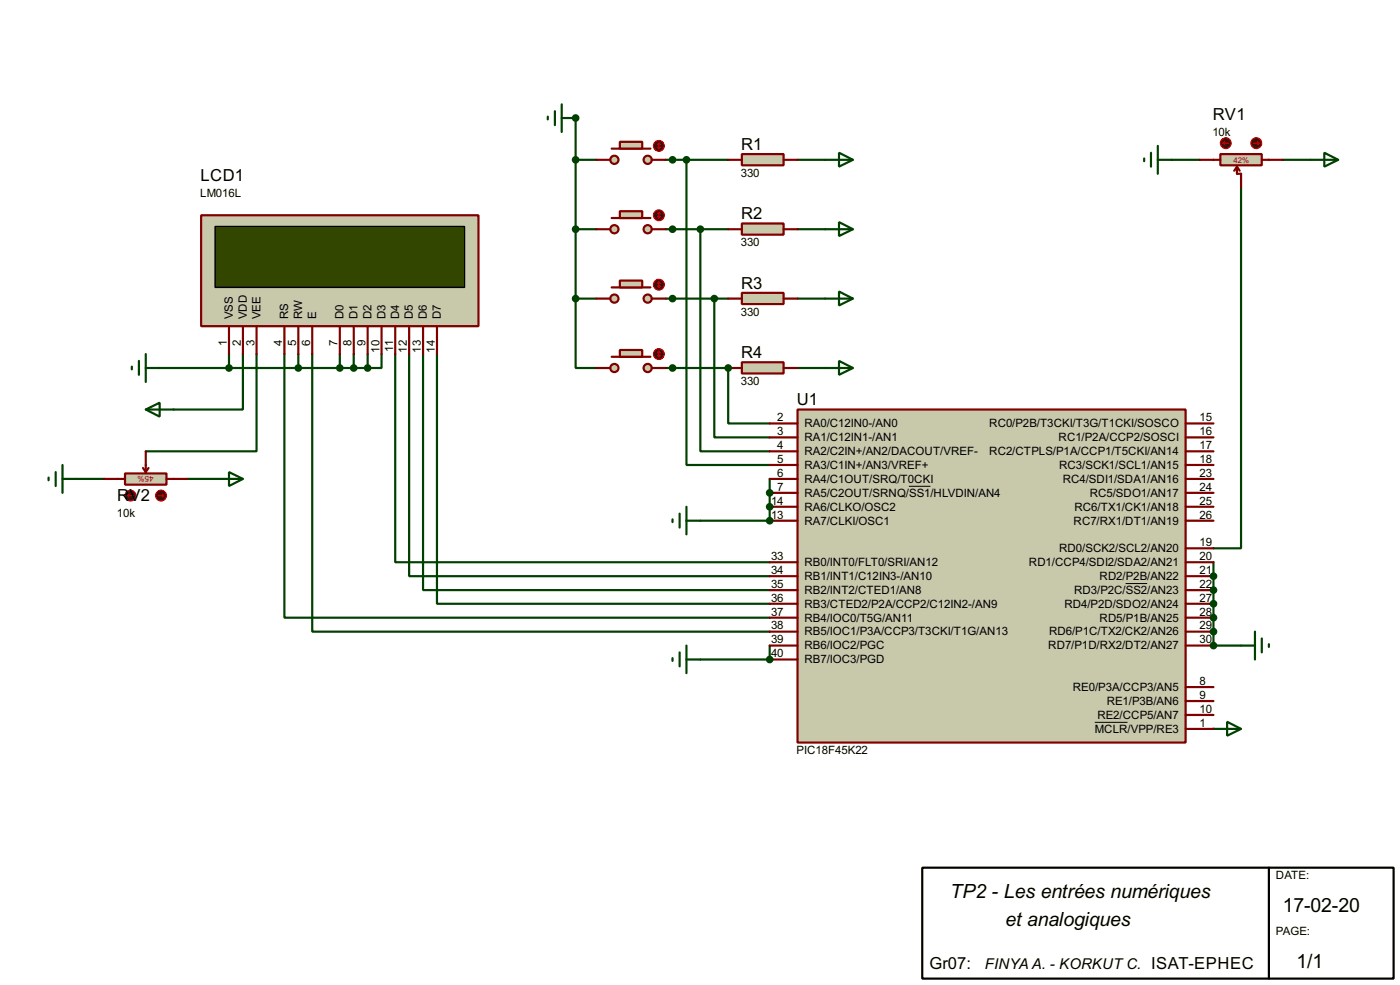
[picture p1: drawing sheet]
<svg xmlns="http://www.w3.org/2000/svg" width="256mm" height="180mm" viewBox="0 0 256 180" stroke-linecap="round" stroke-linejoin="round" font-family="sans-serif">
<path d="M29.3 67.4h38.1M42 64.8v2.6M52.1 64.8v48.3h88.9M54.7 64.8v2.6M57.2 64.8v50.8h83.8M62.3 64.8v2.6M64.8 64.8v2.6M67.4 64.8v2.6M69.9 64.8v2.6h-2.5" fill="none" stroke="#004000" stroke-width=".4"/>
<circle cx="222.3" cy="133.4" r=".2" fill="#004000"/>
<g fill="none" stroke="#004000" stroke-width=".4">
<path d="M105.5 29.3h3.8M105.5 21.6v33.1M122 29.3h1.2M146.1 29.3h5.1M105.5 54.7v12.7h3.8M105.5 42h3.8M105.5 54.7h3.8M122 42h1.2M122 54.7h1.2M146.1 42h5.1M146.1 54.7h5.1M44.5 64.8v10.2h-12.7"/>
<path d="M47 64.8v17.8h-20.3M72.4 64.8v38.1h68.6M75 64.8v40.7h66M77.5 64.8v43.2h63.5M80.1 64.8v45.7h60.9M122 67.4h1.2M146.1 67.4h5.1M14 87.7h5.1M34.3 87.7h5.1"/>
</g>
<circle cx="105.5" cy="21.6" r=".2" fill="#004000"/>
<path d="M123.2 67.4h10.2" fill="none" stroke="#004000" stroke-width=".4"/>
<circle cx="133.4" cy="67.4" r=".2" fill="#004000"/>
<path d="M123.2 29.3h10.2M125.8 29.3v55.8h15.2M123.2 54.7h10.2M123.2 42h10.2M128.3 42v40.6h12.7M130.9 54.7v25.4h10.1M133.4 67.4v10.1h7.6M141 87.7v2.5" fill="none" stroke="#004000" stroke-width=".4"/>
<circle cx="141" cy="90.2" r=".2" fill="#004000"/>
<path d="M141 90.2v2.6" fill="none" stroke="#004000" stroke-width=".4"/>
<circle cx="141" cy="92.8" r=".2" fill="#004000"/>
<path d="M141 92.8v2.5" fill="none" stroke="#004000" stroke-width=".4"/>
<circle cx="141" cy="95.3" r=".2" fill="#004000"/>
<path d="M214.7 29.3h5.1M227.4 34.3v66.1h-5.1M235 29.3h5.1M128.3 95.3h12.7M222.3 102.9v2.6" fill="none" stroke="#004000" stroke-width=".4"/>
<circle cx="222.3" cy="105.5" r=".2" fill="#004000"/>
<path d="M222.3 105.5v2.5" fill="none" stroke="#004000" stroke-width=".4"/>
<circle cx="222.3" cy="108" r=".2" fill="#004000"/>
<path d="M222.3 108v2.5" fill="none" stroke="#004000" stroke-width=".4"/>
<circle cx="222.3" cy="110.5" r=".2" fill="#004000"/>
<path d="M222.3 110.5v2.6" fill="none" stroke="#004000" stroke-width=".4"/>
<circle cx="222.3" cy="113.1" r=".2" fill="#004000"/>
<path d="M222.3 113.1v2.5" fill="none" stroke="#004000" stroke-width=".4"/>
<circle cx="222.3" cy="115.6" r=".2" fill="#004000"/>
<path d="M222.3 115.6v2.6" fill="none" stroke="#004000" stroke-width=".4"/>
<circle cx="222.3" cy="118.2" r=".2" fill="#004000"/>
<path d="M141 118.2v2.5M222.3 118.2h5.1" fill="none" stroke="#004000" stroke-width=".4"/>
<circle cx="141" cy="120.7" r=".2" fill="#004000"/>
<path d="M128.3 120.7h12.7" fill="none" stroke="#004000" stroke-width=".4"/>
<path d="M36.9 39.4h50.8v20.3h-50.8z" fill="#c8c8aa" stroke="#800000" stroke-width=".4"/>
<path d="M39.4 41.5h45.7v11.1h-45.7z" fill="#324600" stroke="#000" stroke-width=".25"/>
<g fill="none" stroke="#800000" stroke-width=".4">
<path d="M42 59.7v5.1M44.5 59.7v5.1M47 59.7v5.1M52.1 59.7v5.1M54.7 59.7v5.1M57.2 59.7v5.1M62.3 59.7v5.1M64.8 59.7v5.1M67.4 59.7v5.1M69.9 59.7v5.1M72.4 59.7v5.1M75 59.7v5.1"/>
<path d="M77.5 59.7v5.1M80.1 59.7v5.1"/>
</g>
<path d="M24.2 67.1v.5M25.5 66.1v2.5M26.7 67.4h2.6M26.7 64.8v5.1M39.4 87.7h5.1M42 86.4l2.5 1.3-2.5 1.3zM222.3 133.4h5.1M224.8 132.1l2.6 1.3-2.6 1.3z" fill="none" stroke="#004000" stroke-width=".4"/>
<g fill="#004000" stroke="#004000" stroke-width=".4">
<circle cx="62.2" cy="67.4" r=".5"/>
<circle cx="64.8" cy="67.4" r=".5"/>
<circle cx="67.3" cy="67.4" r=".5"/>
<circle cx="41.9" cy="67.4" r=".5"/>
<circle cx="54.6" cy="67.4" r=".5"/>
</g>
<path d="M146.1 75h71.1v60.9h-71.1z" fill="#c8c8aa" stroke="#800000" stroke-width=".4"/>
<g fill="none" stroke="#800000" stroke-width=".4">
<path d="M141 77.5h5.1M217.2 77.5h5.1M141 87.7h5.1M141 85.1h5.1M141 90.2h5.1M141 92.8h5.1M141 95.3h5.1M141 80.1h5.1M141 82.6h5.1M217.2 87.7h5.1M217.2 85.1h5.1M217.2 90.2h5.1"/>
<path d="M217.2 92.8h5.1M217.2 95.3h5.1M217.2 80.1h5.1M217.2 82.6h5.1M141 113.1h5.1M141 115.6h5.1M141 118.2h5.1M141 102.9h5.1M141 105.5h5.1M141 108h5.1M141 110.5h5.1M217.2 113.1h5.1"/>
<path d="M217.2 115.6h5.1M217.2 118.2h5.1M217.2 102.9h5.1M217.2 105.5h5.1M217.2 108h5.1M217.2 110.5h5.1M217.2 100.4h5.1M141 120.7h5.1M217.2 133.4h5.1M217.2 125.8h5.1M217.2 128.3h5.1M217.2 130.9h5.1"/>
</g>
<path d="M166.5 89h4M206.2 106.8h4M200.6 132.2h6" fill="none" stroke="#000" stroke-width=".18"/>
<path d="M151.2 29.3h5.1M153.7 28l2.6 1.3-2.6 1.2zM26.7 75l2.6-1.3v2.6zM26.7 75h5.1M8.9 87.4v.5M10.2 86.4v2.6M11.5 87.7h2.5M11.5 85.1v5.1" fill="none" stroke="#004000" stroke-width=".4"/>
<path d="M135.9 28.2h7.7v2.1h-7.7z" fill="#c8c8aa" stroke="#800000" stroke-width=".4"/>
<path d="M133.4 29.3h2.5M143.6 29.3h2.5" fill="none" stroke="#800000" stroke-width=".4"/>
<g fill="#c8c8aa" stroke="#800000" stroke-width=".4">
<circle cx="118.6" cy="29.3" r=".75"/>
<circle cx="112.5" cy="29.3" r=".75"/>
</g>
<path d="M112.1 27.2h7.1" fill="none" stroke="#800000" stroke-width=".4"/>
<path d="M113.6 26h4.1v1.2h-4.1z" fill="#c8c8aa" stroke="#800000" stroke-width=".4"/>
<path d="M109.3 29.3h2.5M119.4 29.3h2.6" fill="none" stroke="#800000" stroke-width=".4"/>
<circle cx="120.7" cy="26.7" r="1" fill="#400000" stroke="#f00" stroke-width=".2"/>
<path d="M120.5 27l.2 .2M120.7 26.2v1M120.7 26.2l-.2 .3M120.7 26.2l.3 .3M121 27l-.3 .2" fill="none" stroke="#f00" stroke-width=".2"/>
<circle cx="123.2" cy="29.3" r=".5" fill="#004000" stroke="#004000" stroke-width=".4"/>
<path d="M22.9 86.7h7.6v2h-7.6z" fill="#c8c8aa" stroke="#800000" stroke-width=".4"/>
<path d="M19.1 87.7h3.8M26.2 85.7l.5 .7M26.7 82.6v3.8M27.2 85.7l-.5 .7M30.5 87.7h3.8" fill="none" stroke="#800000" stroke-width=".4"/>
<circle cx="23.9" cy="90.7" r="1" fill="#400000" stroke="#f00" stroke-width=".2"/>
<path d="M23.4 90.7l.3 .3M23.4 90.7h1M23.7 90.5l-.3 .2" fill="none" stroke="#f00" stroke-width=".2"/>
<circle cx="29.5" cy="90.7" r="1" fill="#400000" stroke="#f00" stroke-width=".2"/>
<path d="M29 90.7h1M29.8 90.5l.2 .2M30 90.7l-.2 .3" fill="none" stroke="#f00" stroke-width=".2"/>
<path d="M151.2 42h5.1M153.7 40.7l2.6 1.3-2.6 1.2z" fill="none" stroke="#004000" stroke-width=".4"/>
<path d="M135.9 40.9h7.7v2.1h-7.7z" fill="#c8c8aa" stroke="#800000" stroke-width=".4"/>
<path d="M133.4 42h2.5M143.6 42h2.5" fill="none" stroke="#800000" stroke-width=".4"/>
<g fill="#c8c8aa" stroke="#800000" stroke-width=".4">
<circle cx="118.6" cy="42" r=".75"/>
<circle cx="112.5" cy="42" r=".75"/>
</g>
<path d="M112.1 39.9h7.1" fill="none" stroke="#800000" stroke-width=".4"/>
<path d="M113.6 38.7h4.1v1.2h-4.1z" fill="#c8c8aa" stroke="#800000" stroke-width=".4"/>
<path d="M109.3 42h2.5M119.4 42h2.6" fill="none" stroke="#800000" stroke-width=".4"/>
<circle cx="120.7" cy="39.4" r="1" fill="#400000" stroke="#f00" stroke-width=".2"/>
<path d="M120.5 39.7l.2 .2M120.7 38.9v1M120.7 38.9l-.2 .3M120.7 38.9l.3 .3M121 39.7l-.3 .2" fill="none" stroke="#f00" stroke-width=".2"/>
<circle cx="123.2" cy="42" r=".5" fill="#004000" stroke="#004000" stroke-width=".4"/>
<path d="M151.2 54.7h5.1M153.7 53.4l2.6 1.3-2.6 1.2z" fill="none" stroke="#004000" stroke-width=".4"/>
<path d="M135.9 53.6h7.7v2.1h-7.7z" fill="#c8c8aa" stroke="#800000" stroke-width=".4"/>
<path d="M133.4 54.7h2.5M143.6 54.7h2.5" fill="none" stroke="#800000" stroke-width=".4"/>
<g fill="#c8c8aa" stroke="#800000" stroke-width=".4">
<circle cx="118.6" cy="54.7" r=".75"/>
<circle cx="112.5" cy="54.7" r=".75"/>
</g>
<path d="M112.1 52.6h7.1" fill="none" stroke="#800000" stroke-width=".4"/>
<path d="M113.6 51.4h4.1v1.2h-4.1z" fill="#c8c8aa" stroke="#800000" stroke-width=".4"/>
<path d="M109.3 54.7h2.5M119.4 54.7h2.6" fill="none" stroke="#800000" stroke-width=".4"/>
<circle cx="120.7" cy="52.1" r="1" fill="#400000" stroke="#f00" stroke-width=".2"/>
<path d="M120.5 52.4l.2 .2M120.7 51.6v1M120.7 51.6l-.2 .3M120.7 51.6l.3 .3M121 52.4l-.3 .2" fill="none" stroke="#f00" stroke-width=".2"/>
<circle cx="123.2" cy="54.7" r=".5" fill="#004000" stroke="#004000" stroke-width=".4"/>
<path d="M151.2 67.4h5.1M153.7 66.1l2.6 1.3-2.6 1.2z" fill="none" stroke="#004000" stroke-width=".4"/>
<path d="M135.9 66.3h7.7v2.1h-7.7z" fill="#c8c8aa" stroke="#800000" stroke-width=".4"/>
<path d="M133.4 67.4h2.5M143.6 67.4h2.5" fill="none" stroke="#800000" stroke-width=".4"/>
<g fill="#c8c8aa" stroke="#800000" stroke-width=".4">
<circle cx="118.6" cy="67.4" r=".75"/>
<circle cx="112.5" cy="67.4" r=".75"/>
</g>
<path d="M112.1 65.3h7.1" fill="none" stroke="#800000" stroke-width=".4"/>
<path d="M113.6 64.1h4.1v1.2h-4.1z" fill="#c8c8aa" stroke="#800000" stroke-width=".4"/>
<path d="M109.3 67.4h2.5M119.4 67.4h2.6" fill="none" stroke="#800000" stroke-width=".4"/>
<circle cx="120.7" cy="64.8" r="1" fill="#400000" stroke="#f00" stroke-width=".2"/>
<path d="M120.5 65.1l.2 .2M120.7 64.3v1M120.7 64.3l-.2 .3M120.7 64.3l.3 .3M121 65.1l-.3 .2" fill="none" stroke="#f00" stroke-width=".2"/>
<g fill="#004000" stroke="#004000" stroke-width=".4">
<circle cx="123.2" cy="67.4" r=".5"/>
<circle cx="105.4" cy="54.7" r=".5"/>
<circle cx="105.4" cy="42" r=".5"/>
<circle cx="105.4" cy="29.3" r=".5"/>
<circle cx="105.4" cy="21.6" r=".5"/>
<circle cx="133.4" cy="67.4" r=".5"/>
<circle cx="130.8" cy="54.7" r=".5"/>
<circle cx="128.3" cy="42" r=".5"/>
<circle cx="125.7" cy="29.3" r=".5"/>
<circle cx="141" cy="90.2" r=".5"/>
<circle cx="141" cy="92.8" r=".5"/>
<circle cx="141" cy="95.3" r=".5"/>
</g>
<g fill="none" stroke="#004000" stroke-width=".4">
<path d="M102.9 19.1v5.1M100.4 21.4v.5M101.7 20.4v2.5M102.9 21.6h2.6M209.6 29v.5M210.9 28v2.5M212.1 29.3h2.6M212.1 26.7v5.1M240.1 29.3h5.1M242.6 28l2.6 1.3-2.6 1.2zM123.2 95.1v.5M124.5 94v2.6"/>
<path d="M125.8 95.3h2.5M125.8 92.8v5"/>
</g>
<path d="M223.6 28.2h7.6v2.1h-7.6z" fill="#c8c8aa" stroke="#800000" stroke-width=".4"/>
<path d="M219.8 29.3h3.8M226.6 30.5l-.5 .8M226.6 30.5l.5 .8M226.6 30.5v1.3h.8v2.5M231.2 29.3h3.8" fill="none" stroke="#800000" stroke-width=".4"/>
<circle cx="230.1" cy="26.2" r="1" fill="#400000" stroke="#f00" stroke-width=".2"/>
<path d="M229.7 26.2h1M230.4 26l.3 .2M230.7 26.2l-.3 .3" fill="none" stroke="#f00" stroke-width=".2"/>
<circle cx="224.5" cy="26.2" r="1" fill="#400000" stroke="#f00" stroke-width=".2"/>
<path d="M224.1 26.2l.2 .3M224.1 26.2h1M224.3 26l-.2 .2" fill="none" stroke="#f00" stroke-width=".2"/>
<g fill="#004000" stroke="#004000" stroke-width=".4">
<circle cx="222.3" cy="105.5" r=".5"/>
<circle cx="222.3" cy="108" r=".5"/>
<circle cx="222.3" cy="110.5" r=".5"/>
<circle cx="222.3" cy="113.1" r=".5"/>
<circle cx="222.3" cy="115.6" r=".5"/>
<circle cx="222.3" cy="118.2" r=".5"/>
<circle cx="141" cy="120.7" r=".5"/>
</g>
<path d="M124.5 119.4v2.6M125.8 118.2v5M227.4 118.2h2.5M229.9 115.6v5.1M231.2 116.9v2.5M232.5 117.9v.5M123.2 120.5v.5M125.8 120.7h2.5" fill="none" stroke="#004000" stroke-width=".4"/>
<path d="M169 158.8h86.3v20.3h-86.3zM232.5 158.8v20.3" fill="none" stroke="#000" stroke-width=".4"/>
<g font-size="4">
<text x="174.1" y="164.4">TP2 - Les entrées numériques</text>
<text x="235" y="166.9">17-02-20</text>
<text x="184.2" y="169.5">et analogiques</text>
<text x="237.5" y="177.1">1/1</text>
</g>
<g font-size="3.4">
<text x="222.2" y="21.9">RV1</text>
<text x="135.8" y="27.4">R1</text>
<text x="36.7" y="33.1">LCD1</text>
<text x="135.8" y="40.1">R2</text>
<text x="135.8" y="52.8">R3</text>
<text x="135.8" y="65.5">R4</text>
<text x="146" y="74.1">U1</text>
<text x="21.5" y="91.7">RV2</text>
<text x="170.3" y="177.3">Gr07:</text>
</g>
<text font-size="3.1" x="180.4" y="177.3">FINYA A. - KORKUTC. ISAT-EPHEC</text>
<g font-size="2.4">
<text x="222.1" y="24.9">10k</text>
<text x="36.7" y="36">LM016L</text>
<text x="135.7" y="32.4">330</text>
<text x="135.7" y="45.1">330</text>
<text x="42.7" y="58.4" transform="rotate(-90 42.7 58.4)">VSS</text>
<text x="45.2" y="58.4" transform="rotate(-90 45.2 58.4)">VDD</text>
<text x="47.7" y="58.4" transform="rotate(-90 47.7 58.4)">VEE</text>
<text x="52.8" y="58.4" transform="rotate(-90 52.8 58.4)">RS</text>
<text x="55.4" y="58.4" transform="rotate(-90 55.4 58.4)">RW</text>
<text x="57.9" y="58.4" transform="rotate(-90 57.9 58.4)">E</text>
<text x="63" y="58.4" transform="rotate(-90 63 58.4)">D0</text>
<text x="65.5" y="58.4" transform="rotate(-90 65.5 58.4)">D1</text>
<text x="68.1" y="58.4" transform="rotate(-90 68.1 58.4)">D2</text>
<text x="70.6" y="58.4" transform="rotate(-90 70.6 58.4)">D3</text>
<text x="73.1" y="58.4" transform="rotate(-90 73.1 58.4)">D4</text>
<text x="75.7" y="58.4" transform="rotate(-90 75.7 58.4)">D5</text>
<text x="78.2" y="58.4" transform="rotate(-90 78.2 58.4)">D6</text>
<text x="80.8" y="58.4" transform="rotate(-90 80.8 58.4)">D7</text>
<text x="135.7" y="57.8">330</text>
<text x="41.5" y="63.4" transform="rotate(-90 41.5 63.4)">1</text>
<text x="44.1" y="63.4" transform="rotate(-90 44.1 63.4)">2</text>
<text x="46.6" y="63.4" transform="rotate(-90 46.6 63.4)">3</text>
<text x="51.7" y="63.4" transform="rotate(-90 51.7 63.4)">4</text>
<text x="54.2" y="63.4" transform="rotate(-90 54.2 63.4)">5</text>
<text x="56.8" y="63.4" transform="rotate(-90 56.8 63.4)">6</text>
<text x="61.8" y="63.4" transform="rotate(-90 61.8 63.4)">7</text>
<text x="64.4" y="63.4" transform="rotate(-90 64.4 63.4)">8</text>
<text x="66.9" y="63.4" transform="rotate(-90 66.9 63.4)">9</text>
<text x="69.5" y="64.6" transform="rotate(-90 69.5 64.6)">10</text>
<text x="72" y="64.4" transform="rotate(-90 72 64.4)">11</text>
<text x="74.6" y="64.6" transform="rotate(-90 74.6 64.6)">12</text>
<text x="77.1" y="64.6" transform="rotate(-90 77.1 64.6)">13</text>
<text x="79.6" y="64.6" transform="rotate(-90 79.6 64.6)">14</text>
<text x="135.7" y="70.5">330</text>
<text x="142.4" y="77.1">2</text>
<text x="219.8" y="77.1">15</text>
<text x="142.4" y="79.7">3</text>
<text x="142.4" y="82.2">4</text>
<text x="147.4" y="78.2">RA0/C12IN0-/AN0</text>
<text x="147.4" y="80.8">RA1/C12IN1-/AN1</text>
<text x="147.4" y="83.3">RA2/C2IN+/AN2/DACOUT/VREF-</text>
<text x="181.2" y="78.2">RC0/P2B/T3CKI/T3G/T1CKI/SOSCO</text>
<text x="181.2" y="83.3">RC2/CTPLS/P1A/CCP1/T5CKI/AN14</text>
<text x="193.9" y="80.8">RC1/P2A/CCP2/SOSCI</text>
<text x="219.8" y="79.7">16</text>
<text x="219.8" y="82.2">17</text>
<text x="142.4" y="87.3">6</text>
<text x="142.4" y="84.7">5</text>
<text x="142.4" y="89.8">7</text>
<text x="147.4" y="88.4">RA4/C1OUT/SRQ/T0CKI</text>
<text x="147.4" y="85.8">RA3/C1IN+/AN3/VREF+</text>
<text x="194" y="85.8">RC3/SCK1/SCL1/AN15</text>
<text x="194.7" y="88.4">RC4/SDI1/SDA1/AN16</text>
<text x="219.8" y="84.7">18</text>
<text x="219.8" y="87.3">23</text>
<text x="219.8" y="89.8">24</text>
<text x="21.4" y="94.6">10k</text>
<text x="141.3" y="92.4">14</text>
<text x="141.3" y="94.9">13</text>
<text x="147.4" y="93.5">RA6/CLKO/OSC2</text>
<text x="147.4" y="90.9">RA5/C2OUT/SRNQ/SS1/HLVDIN/AN4</text>
<text x="196.8" y="93.5">RC6/TX1/CK1/AN18</text>
<text x="199.6" y="90.9">RC5/SDO1/AN17</text>
<text x="219.8" y="92.4">25</text>
<text x="219.8" y="94.9">26</text>
<text x="147.4" y="96">RA7/CLKI/OSC1</text>
<text x="194" y="101.1">RD0/SCK2/SCL2/AN20</text>
<text x="196.7" y="96">RC7/RX1/DT1/AN19</text>
<text x="219.8" y="100">19</text>
<text x="141.3" y="102.5">33</text>
<text x="141.3" y="105.1">34</text>
<text x="141.3" y="107.6">35</text>
<text x="147.4" y="103.6">RB0/INT0/FLT0/SRI/AN12</text>
<text x="147.4" y="106.2">RB1/INT1/C12IN3-/AN10</text>
<text x="188.5" y="103.6">RD1/CCP4/SDI2/SDA2/AN21</text>
<text x="201.4" y="106.2">RD2/P2B/AN22</text>
<text x="219.8" y="107.6">22</text>
<text x="219.8" y="102.5">20</text>
<text x="219.8" y="105.1">21</text>
<text x="141.3" y="112.7">37</text>
<text x="141.3" y="110.1">36</text>
<text x="147.4" y="113.8">RB4/IOC0/T5G/AN11</text>
<text x="147.4" y="108.7">RB2/INT2/CTED1/AN8</text>
<text x="147.4" y="111.2">RB3/CTED2/P2A/CCP2/C12IN2-/AN9</text>
<text x="195" y="111.2">RD4/P2D/SDO2/AN24</text>
<text x="196.8" y="108.7">RD3/P2C/SS2/AN23</text>
<text x="201.4" y="113.8">RD5/P1B/AN25</text>
<text x="219.8" y="110.1">27</text>
<text x="219.8" y="112.7">28</text>
<text x="141.3" y="115.2">38</text>
<text x="141.3" y="117.8">39</text>
<text x="147.4" y="116.3">RB5/IOC1/P3A/CCP3/T3CKI/T1G/AN13</text>
<text x="147.4" y="118.9">RB6/IOC2/PGC</text>
<text x="192" y="118.9">RD7/P1D/RX2/DT2/AN27</text>
<text x="192.2" y="116.3">RD6/P1C/TX2/CK2/AN26</text>
<text x="219.8" y="115.2">29</text>
<text x="219.8" y="117.8">30</text>
<text x="141.3" y="120.3">40</text>
<text x="147.4" y="121.4">RB7/IOC3/PGD</text>
<text x="219.8" y="125.4">8</text>
<text x="196.5" y="126.5">RE0/P3A/CCP3/AN5</text>
<text x="201" y="131.6">RE2/CCP5/AN7</text>
<text x="202.7" y="129">RE1/P3B/AN6</text>
<text x="219.8" y="127.9">9</text>
<text x="219.8" y="130.5">10</text>
<text x="200.6" y="134.1">MCLR/VPP/RE3</text>
<text x="219.8" y="133">1</text>
<text x="145.9" y="138">PIC18F45K22</text>
<text x="233.7" y="160.9">DATE:</text>
<text x="233.7" y="171.1">PAGE:</text>
</g>
<g font-size="1.6" fill="#c00000">
<text x="226" y="29.8">42%</text>
<text x="28.1" y="87.1" transform="rotate(-180 28.1 87.1)">45%</text>
</g>
</svg>
